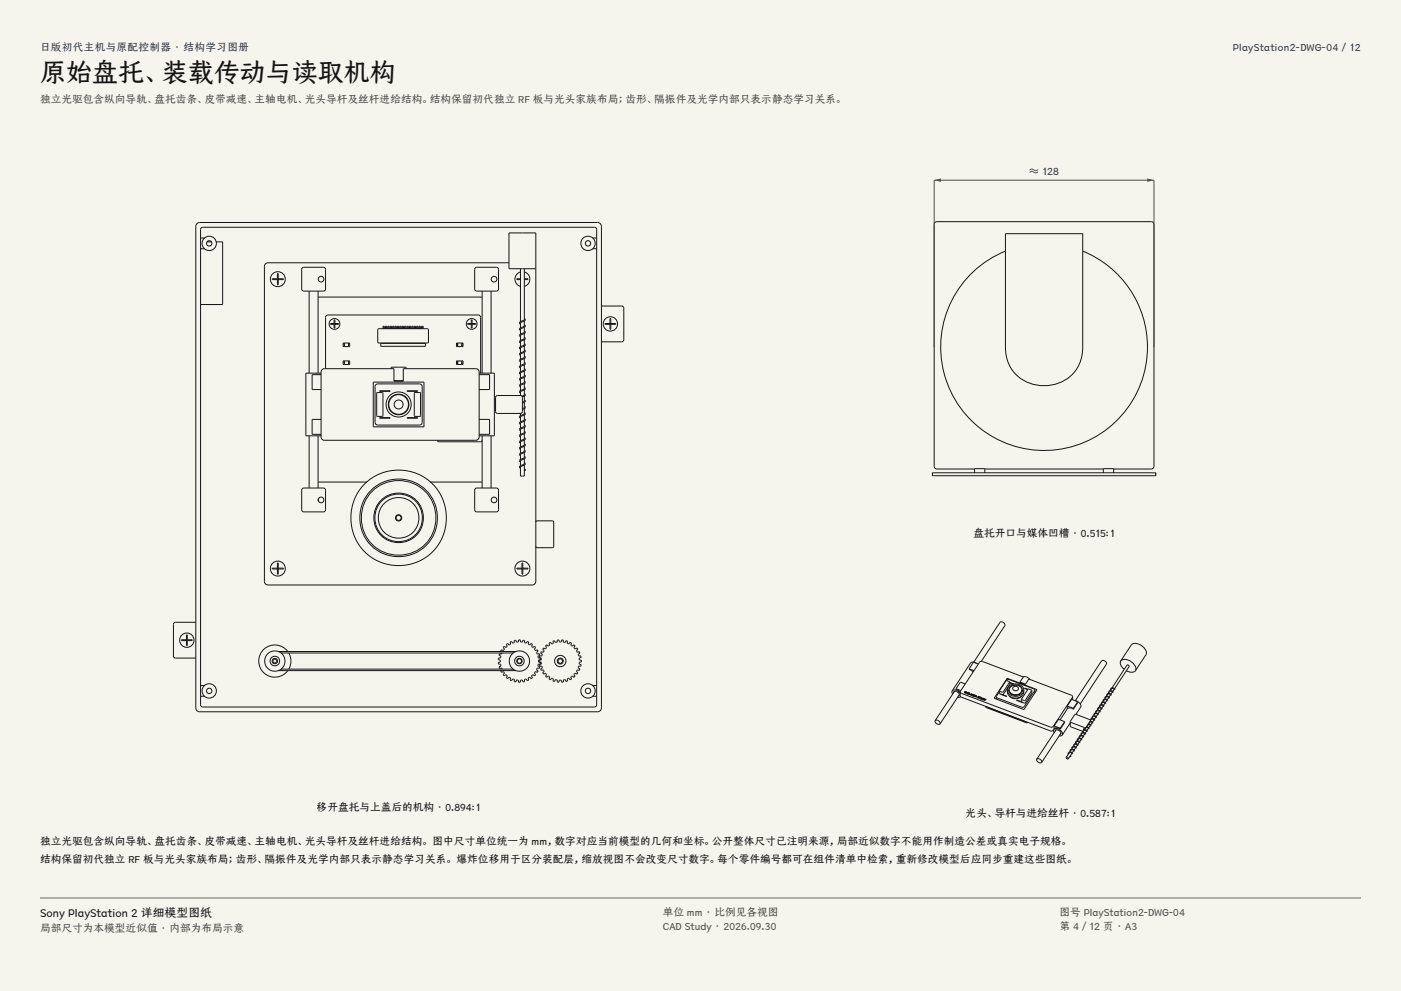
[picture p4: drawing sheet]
<svg xmlns="http://www.w3.org/2000/svg" width="420mm" height="297mm" viewBox="0 0 420 297" stroke-linecap="round" stroke-linejoin="round" font-family="sans-serif">
<g fill="#f5f4ed">
<path d="M0 0h420v297h-420z"/>
<path d="M12 12h396v275h-396z"/>
</g>
<g fill="none" stroke="#141413" stroke-width=".3">
<path d="M59.2 66.9l.7-.2h119.2l1 .5 .2 .6v144.4l-.5 .9-.7 .2h-119.2l-1-.5-.2-.6v-144.4zM60.1 71.3h1.2M60.1 74.5h1.2M60.3 68.3l.5-.2h117.4l.5 .2 .2 .4v142.6l-.2 .4-.5 .2h-117.4l-.5-.2-.2-.4v-142.6zM62.1 72.5h1.3M64.8 72.5h1.9v18.8h-6.6M152.6 78.8h-72.3l-.8 .4-.2 .6v94.4l.4 .9 .6 .2h79.3l.8-.4 .2-.7v-104.4h-8v10.7h8M177.7 71.3h1.2M177.7 74.5h1.2M301.4 75.3a31 31 0 0 0-13 47.5 31 31 0 0 0 49.2 0 31 31 0 0 0-13-47.5M301.4 70h23.2v34a11.4 11.4 0 0 1-15.3 11 10.9 10.9 0 0 1-7.9-11zM81.6 83.5h3.4v.3h-3.4z"/>
<path d="M83.2 82h.2v3.3h-.2zM90.6 80.3l.5-.2h5.9l.4 .2 .2 .4v5.9l-.2 .5-.4 .1h-5.9l-.5-.1-.2-.5v-5.9zM92.7 87.2v24.6M95.4 87.2v24.6M95.4 89h49.1M99.1 97h2.4v.2h-2.4zM100.2 95.9h.2v2.4h-.2zM113.4 98.6l14.7-.1 .3 .3v3.7l-.3 .3h-14.5l-.4-.3zM114.8 98.4v-.6h.3v.6M115.3 98.4v-.6h.3v.6M115.8 98.4v-.6h.3v.6M116.4 98.4v-.6h.2v.6"/>
<path d="M116.9 98.4v-.6h.2v.6M117.4 98.4v-.6h.2v.6M117.9 98.4v-.6h.2v.6M118.4 98.4v-.6h.3v.6M118.9 98.4v-.6h.3v.6M119.4 98.4v-.6h.3v.6M119.9 98.4v-.6h.3v.6M120.5 98.4v-.6h.2v.6M121 98.4v-.6h.2v.6M121.5 98.4v-.6h.2v.6M122 98.4v-.6h.2v.6M122.5 98.4v-.6h.3v.6"/>
<path d="M123 98.4v-.6h.3v.6M123.5 98.4v-.6h.3v.6M124.1 98.4v-.6h.2v.6M124.6 98.4v-.6h.2v.6M125.1 98.4v-.6h.2v.6M125.6 98.4v-.6h.2v.6M126.1 98.4v-.6h.3v.6M126.6 98.4v-.6h.3v.6M140.2 97h2.4v.2h-2.4zM141.3 95.9h.2v2.4h-.2zM142.5 80.3l.4-.2h5.9l.5 .2 .2 .4v5.9l-.2 .5-.5 .1h-5.9l-.4-.1-.2-.5v-5.9zM144.5 87.2v24.6"/>
<path d="M147.2 87.2v24.6M147.4 83.1v.1M156 98.6v.1M156 96.8h.1M156 98.6h.1M156 81.5a2.24 2.24 0 0 0-1.6 2.2 2.24 2.24 0 0 0 1.6 2.1M156 80.5v15.9M156 96.7v1.6M156 98.6v1.6M156 83.5h-1.1v.3h1.1M157.2 99.5v.1M157.2 99.2a.35 .35 0 0 1 .3 .3 .35 .35 0 0 1-.2 .4l-1.3 .6"/>
<path d="M157.2 97.3l.2 .2a1.01 1.01 0 0 1-1.1 .9l-.3 .2M157.2 95.5a.36 .36 0 0 1 .3 .3 .36 .36 0 0 1-.3 .4l-1.2 .6M157.2 95.8h.1M157.2 97.7h.1M157.2 81.5a2.23 2.23 0 0 1 1.6 2.2 2.23 2.23 0 0 1-1.6 2.1M157.2 80.5v15.4M157.2 96.2v1.6M157.2 98.1v1.5M157.2 99.9v1.6M157.2 83.5h1.1v.3h-1.1M157.2 99.6l-.4 .2a1 1 0 0 0-1.1 .8l.3 .3M157.2 97.7l-.7 .4a.55 .55 0 0 0-.6 .2 .55 .55 0 0 0-.1 .6l.2 .1"/>
<path d="M157.2 95.8l-.4 .3a.98 .98 0 0 0-1.1 .8l.3 .2M157.2 99.6h.1M180.3 91.7h6.1l.4 .2 .2 .4v9.8l-.6 .3h-6.1M181.4 97h3.2v.2h-3.2zM182.9 95.5h.2v3.2h-.2zM96.3 111.8h-4.6v18.8h4.6M96.3 112.3h-2.7v4.5h2.7M96.5 110.8l.7-.3h20.9v3.7h2.8v-3.7h21.8a.98 .98 0 0 1 .9 1v19.5a.98 .98 0 0 1-.9 1h-45.5a.98 .98 0 0 1-.9-1v-19.5zM97.6 110.5v-15.4l.4-.6 45.4-.1 .5 .2 .2 .5v16.7M102.9 102.8h.3v1.1h-.3zM102.9 108.2h.3v1h-.3zM103.2 109.2h1.3"/>
<path d="M103.2 108.2h1.3M103.2 103.8h1.3M103.2 102.9h1.3M104.5 102.8h.3v1.1h-.3zM104.5 108.2h.3v1h-.3zM111.9 114.5h15.2v13.4h-15.2zM112.7 115.3l.5-.2h12.6a.8 .8 0 0 1 .8 .8v10.7a.8 .8 0 0 1-.8 .8h-12.6a.8 .8 0 0 1-.8-.8v-10.7zM113 117.7l1.6-.1 .2 .2v6.8l-.2 .2h-1.5l-.2-.2zM113.9 117.1v.2M113.9 117.3h3M113.9 117.1h3M114.2 102.9h13.2l.1 .8-13.3 .1z"/>
<path d="M116.9 117.1v.2M117.3 110.5v-.5h4.4v.5M118.1 114.1h2.8M122.1 117.1v.2M122.1 117.3h3M122.1 117.1h3M124.2 117.7l1.7-.1 .2 .2v6.8l-.2 .2h-1.5l-.2-.2zM125.1 117.1v.2M136.8 102.8h.4v1.1h-.4zM136.8 108.2h.4v1h-.4zM137.2 108.2h1.2v1h-1.2zM137.2 102.8h1.2v1.1h-1.2z"/>
<path d="M138.5 102.8h.3v1.1h-.3zM138.5 108.2h.3v1h-.3zM143.6 111.8h4.6v18.8h-4.6M143.6 112.3h3.2v4.5h-3.2M155.5 118.5h.5M156 115.5v.1M156 117.4v.1M156 113.7h.1M156 111.8h.1M156 104.3h.1M156 106.2h.1M156 102.4h.1"/>
<path d="M156 100.5v.1M156 100.5h.1M156 115.5h.1M156 117.4h.1M156 100.5v1.5M156 102.4v1.5M156 104.2v1.6M156 106.1v1.6M156 108v1.5M156 109.9v1.5M156 111.7v1.6M156 113.6v1.6"/>
<path d="M156 115.5v1.6M156 117.4v1.1M156.1 118.5h-7l-.5 .6v4.3l.2 .4 7.3 .1M156.1 118.5l.5 .6v4.3l-.5 .5M156.1 118.5h.1M157.2 119.9a.46 .46 0 0 1 .3 .6 .46 .46 0 0 1-.6 .2l-.3 .2M157.2 118a.4 .4 0 0 1 .3 .5 .4 .4 0 0 1-.4 .3l-.5 .2M157.2 118.3v.1M157.2 116.4v.1M157.2 116.1a.35 .35 0 0 1 .3 .3 .35 .35 0 0 1-.2 .4l-1.3 .6M157.2 114.2l.3 .3-.1 .4-1.4 .6M157.2 112.4a.36 .36 0 0 1 .3 .3 .36 .36 0 0 1-.3 .4l-1.2 .6"/>
<path d="M157.2 112.7h.1M157.2 114.6h.1M157.2 110.8v.1M157.2 110.5a.36 .36 0 0 1 .3 .3 .36 .36 0 0 1-.3 .4l-1.2 .6M157.2 108.6a.36 .36 0 0 1 .3 .3 .36 .36 0 0 1-.3 .4l-1.2 .7M157.2 106.7a.36 .36 0 0 1 .3 .4 .36 .36 0 0 1-.3 .3l-1.2 .7M157.2 107v.1M157.2 108.9v.1M157.2 105.2h.1M157.2 104.9a.36 .36 0 0 1 .3 .3 .36 .36 0 0 1-.3 .4l-1.2 .6M157.2 103a.4 .4 0 0 1 .3 .4 .4 .4 0 0 1-.4 .4l-1.1 .5M157.2 101.1a.36 .36 0 0 1 .3 .3 .36 .36 0 0 1-.3 .4l-1.2 .6"/>
<path d="M157.2 101.4v.1M157.2 103.3h.1M157.2 101.8v1.6M157.2 103.7v1.6M157.2 105.6v1.5M157.2 107.5v1.5M157.2 109.3v1.6M157.2 111.2v1.6M157.2 113.1v1.6M157.2 115v1.5M157.2 116.8v1.6M157.2 118.7v1.6"/>
<path d="M157.2 118.4l-.7 .3M157.2 116.5l-.4 .2a.98 .98 0 0 0-1.1 .9l.3 .2M157.2 114.6l-.3 .2a1.03 1.03 0 0 0-1.2 .9l.3 .2M157.2 112.7l-.4 .3a.99 .99 0 0 0-1.1 .8l.3 .2M157.2 110.8l-.4 .3a.99 .99 0 0 0-1.1 .8l.3 .3M157.2 109l-.4 .2a.98 .98 0 0 0-1.1 .8l.3 .3M157.2 107.1l-.4 .2a.99 .99 0 0 0-1.1 .9l.3 .2M157.2 105.2l-.4 .2a.99 .99 0 0 0-1.1 .9l.3 .2M157.2 103.3l-1 .5a.41 .41 0 0 0-.5 .4 .41 .41 0 0 0 .3 .4M157.2 101.5l-.4 .2a.99 .99 0 0 0-1.1 .8l.3 .3M157.2 101.5h.1M157.2 107.1h.1"/>
<path d="M157.2 109h.1M157.2 116.5h.1M157.2 118.4h.1M92.7 130.6v15.7M95.4 130.6v15.7M96.3 125.7h-2.7v4.5h2.7M113.9 125.2v.1M113.9 125.3h3M113.9 125.2h3M116.9 125.2v.1M122.1 125.2v.1M122.1 125.3h3"/>
<path d="M122.1 125.2h3M125.1 125.2v.1M131.1 132l.5 .4h12.5l.4-.4M143.6 125.7h3.2v4.5h-3.2M144.5 130.6v15.7M147.2 130.6v15.7M155.5 123.9h.5M156 140h.1M156 136.2h.1M156 134.3v.1M156 130.6h.1M156 126.8v.1"/>
<path d="M156 128.7h.1M156 124.9v.1M156 124.9h.1M156 126.8h.1M156 134.3h.1M156 138.1h.1M156 132.4h.1M156 132.4v.1M156 123.9v.7M156 124.9v1.5M156 126.8v1.5M156 128.6v1.6"/>
<path d="M156 130.5v1.6M156 132.4v1.6M156 134.3v1.5M156 136.2v1.5M156 138v1.6M156.1 123.9h.1M157.2 138.7a.36 .36 0 0 1 .3 .3 .36 .36 0 0 1-.3 .3l-1.2 .7M157.2 139h.1M157.2 136.8a.36 .36 0 0 1 .3 .3 .36 .36 0 0 1-.3 .4l-1.2 .6M157.2 134.9l.3 .2a.61 .61 0 0 1-.8 .7l-.7 .4M157.2 137.1h.1M157.2 133.3v.1"/>
<path d="M157.2 133a.36 .36 0 0 1 .3 .3 .36 .36 0 0 1-.3 .4l-1.2 .6M157.2 135.2v.1M157.2 131.1a.36 .36 0 0 1 .3 .4 .36 .36 0 0 1-.3 .3l-1.2 .6M157.2 129.3a.36 .36 0 0 1 .3 .3 .36 .36 0 0 1-.3 .4l-1.2 .6M157.2 129.6h.1M157.2 131.5h.1M157.2 127.7v.1M157.2 125.8l-.6 .4a.67 .67 0 0 0-.8 .8l.2 .2M157.2 127.4a.35 .35 0 0 1 .3 .3 .35 .35 0 0 1-.2 .4l-1.3 .6M157.2 125.5a.4 .4 0 0 1 .3 .4 .4 .4 0 0 1-.4 .4l-1.1 .5M157.2 123.6l.3 .2-.1 .4-1.4 .7M157.2 123.9v.1"/>
<path d="M157.2 122.1h.1M157.2 121.8a.4 .4 0 0 1 .3 .4 .4 .4 0 0 1-.4 .3l-.5 .2M157.2 120.2h.1M157.2 139.4v3.3h-1.2v-2.8M157.2 120.6v1.6M157.2 122.5v1.5M157.2 124.4v1.5M157.2 126.2v1.6M157.2 128.1v1.6M157.2 130v1.6M157.2 131.9v1.5M157.2 133.7v1.6"/>
<path d="M157.2 135.6v1.6M157.2 137.5v1.6M157.2 135.3h.1M157.2 139l-.4 .2a.98 .98 0 0 0-1.1 .9l.3 .2M157.2 137.1l-1.4 .8-.1 .3 .3 .2M157.2 135.3l-.4 .2a.98 .98 0 0 0-1.1 .8l.3 .3M157.2 133.4l-.4 .2a.98 .98 0 0 0-1.1 .8l.3 .3M157.2 131.5l-.3 .2a.98 .98 0 0 0-1.2 .9l.3 .2M157.2 129.6l-.4 .3a.98 .98 0 0 0-1.1 .8l.3 .2M157.2 127.7l-.4 .3a.98 .98 0 0 0-1.1 .8l.3 .3M157.2 124l-.4 .2a.98 .98 0 0 0-1.1 .9l.3 .2M157.2 122.1l-.6 .3"/>
<path d="M157.2 120.2l-.6 .4M157.2 124h.1M157.2 133.4h.1M90.6 146.4l.5-.1h5.9l.4 .1 .2 .5v5.9l-.2 .4-.4 .2h-5.9l-.5-.2-.2-.4v-5.9zM95.4 144.5h14.6M95.6 149.3l-.2 .5 .2 .6M129 144.5h15.5M142.5 146.4l.4-.1h5.9l.5 .1 .2 .5v5.9l-.2 .4-.5 .2h-5.9l-.4-.2-.2-.4v-5.9zM157.2 140.5l.3 .4M157.2 140.8v.1M157.2 140.9h.3M160.6 156.5l.4-.4h4.6l.4 .4-.1 7.5-.3 .1h-4.6l-.4-.3"/>
<path d="M279.5 141.7h67v.9h-67zM292.2 140.6h-11.3a.82 .82 0 0 1-.8-.9v-72.4a.82 .82 0 0 1 .8-.9h64.2a.82 .82 0 0 1 .8 .9v72.4a.82 .82 0 0 1-.8 .9h-11.3M292.2 141.7v-1.2h3v1.2M295.2 140.6h35.6M330.8 141.7v-1.2h3v1.2M81.6 170.3h3.4v.2h-3.4zM83.2 168.7h.2v3.4h-.2zM154.9 170.3h3.4v.2h-3.4zM156.5 168.7h.2v3.4h-.2zM54.4 191.7h3.2v.3h-3.2zM55.9 190.3h.2v3.2h-.2zM58.7 186.5h-6.1l-.4 .2-.2 .4v9.7l.6 .4h6.1"/>
<path d="M83.4 195.3h71.3M84.2 195.7h69.7M86.3 195.3a4.8 4.8 0 0 0-7.1-.8 4.8 4.8 0 0 0 0 7.2 4.8 4.8 0 0 0 7.1-.7M86.6 195.7a4.8 4.8 0 0 1 0 4.8M150.2 195.3l.1-.6 .6 .3 .3-.5-.4-.4 .4-.4 .5 .3 .4-.3-.3-.6 .4-.3 .4 .5 .5-.3-.2-.6 .5-.2 .3 .6 .5-.2v-.6l.4-.1 .3 .6 .5-.1 .1-.6h.5v.6l.6 .1 .2-.6 .5 .1-.1 .6 .5 .2 .4-.6 .4 .2-.2 .6 .5 .3 .4-.5 .4 .3-.3 .6 .4 .3 .6-.3 .3 .4-.4 .4 .3 .5 .6-.3 .2 .5-.5 .4 .2 .4 .7-.1 .1 .5-.6 .3 .2 .5h.6v.5l-.6 .2v.5l.6 .1v.5l-.6 .1-.2 .5 .6 .3-.1 .4-.7-.1-.2 .5 .5 .4-.2 .4-.6-.2-.3 .4 .4 .5-.3 .3-.6-.3-.4 .3 .3 .6-.4 .3-.4-.5-.5 .3 .2 .6-.4 .2-.4-.5-.5 .1 .1 .7-.5 .1-.2-.6h-.6v.7h-.5l-.1-.7h-.5l-.3 .6-.4-.1v-.7l-.5-.1-.3 .5-.5-.2 .2-.6-.5-.3-.4 .5-.4-.3 .3-.6-.4-.3-.5 .3-.4-.3 .4-.5-.3-.4-.6 .2-.1-.5M150.5 195.7l-.1 .3-.6-.1-.2 .5 .6 .3-.1 .5h-.7v.5l.6 .2v.5l-.6 .1v.5l.7 .1 .1 .5-.6 .3 .2 .4 .6-.1 .1 .3M163.5 193.6l.4-.4 .5 .4 .4-.3-.2-.6 .4-.2 .4 .5 .5-.2-.1-.6 .4-.2 .3 .6 .5-.1 .1-.7h.4l.2 .6h.5l.2-.6h.5v.7l.5 .1 .3-.6 .5 .2-.2 .6 .5 .2 .4-.5 .4 .2-.2 .6 .4 .3 .5-.4 .4 .4-.4 .5 .4 .4 .6-.3 .2 .4-.4 .4 .2 .5 .7-.2 .2 .5-.6 .3 .2 .5h.6l.1 .4-.6 .3 .1 .5 .6 .1v.5l-.6 .1-.1 .5 .6 .2-.1 .5-.6-.1-.2 .5 .6 .4-.2 .4-.7-.2-.2 .5 .4 .5-.2 .3-.6-.3-.4 .4 .4 .6-.4 .3-.5-.4-.4 .3 .2 .6-.4 .2-.4-.5-.5 .2 .2 .7-.5 .1-.3-.5-.5 .1v.6l-.5 .1-.2-.7h-.5l-.2 .7-.4-.1-.1-.6-.5-.1-.3 .5-.4-.1 .1-.7-.5-.2-.4 .5-.4-.2 .2-.6-.4-.3-.5 .4-.4-.3 .4-.6-.4-.4-.5 .3-.3-.3 .4-.5-.2-.5-.6 .2-.2-.4 .5-.4-.2-.5-.6 .1-.1-.5 .6-.2v-.5l-.7-.1v-.5l.7-.1v-.5l-.6-.3 .1-.4h.6l.2-.5-.5-.3 .2-.5 .6 .2 .2-.5-.4-.4 .3-.4 .5 .3 .4-.4zM60.1 205.5h1.2M60.1 208.7h1.2M83.4 201h71.3M84.2 200.5h69.7M177.7 205.5h1.2"/>
<path d="M177.7 208.7h1.2"/>
<circle cx="62.7" cy="72.9" r="2.15"/>
<circle cx="62.7" cy="72.9" r=".81"/>
<circle cx="176.3" cy="72.9" r="2.15"/>
<circle cx="176.3" cy="72.9" r=".81"/>
<circle cx="83.3" cy="83.7" r="2.24"/>
<circle cx="96.2" cy="83.7" r=".85"/>
<circle cx="100.3" cy="97.1" r="1.61"/>
<circle cx="141.4" cy="97.1" r="1.61"/>
<circle cx="148.1" cy="83.7" r=".85"/>
<circle cx="183" cy="97.1" r="2.15"/>
<circle cx="119.5" cy="121.2" r="3.8"/>
<circle cx="119.5" cy="121.2" r="3.1"/>
<circle cx="119.5" cy="121.2" r="2.96"/>
<circle cx="119.5" cy="121.2" r="1.34"/>
<circle cx="96.2" cy="149.8" r=".85"/>
<circle cx="119.5" cy="155.2" r="14.4"/>
<circle cx="119.5" cy="155.2" r="11.7"/>
<circle cx="119.5" cy="155.2" r="11.2"/>
<circle cx="119.5" cy="155.2" r="7.4"/>
<circle cx="119.5" cy="155.2" r="7.1"/>
<circle cx="119.5" cy="155.2" r="6.1"/>
<circle cx="119.5" cy="155.2" r=".94"/>
<circle cx="119.5" cy="155.2" r=".76"/>
<circle cx="148.1" cy="149.8" r=".85"/>
<circle cx="83.3" cy="170.4" r="2.24"/>
<circle cx="156.6" cy="170.4" r="2.24"/>
<circle cx="56" cy="191.9" r="2.15"/>
<circle cx="82.4" cy="198.1" r="3.1"/>
<circle cx="82.4" cy="198.1" r="1.43"/>
<circle cx="82.4" cy="198.1" r=".81"/>
<circle cx="82.4" cy="198.1" r=".58"/>
<circle cx="155.7" cy="198.1" r="3.1"/>
<circle cx="155.7" cy="198.1" r="1.43"/>
<circle cx="155.7" cy="198.1" r=".81"/>
<circle cx="155.7" cy="198.1" r=".67"/>
<circle cx="168" cy="198.1" r="1.7"/>
<circle cx="168" cy="198.1" r=".9"/>
<circle cx="168" cy="198.1" r=".67"/>
<circle cx="62.7" cy="207.1" r="2.15"/>
<circle cx="62.7" cy="207.1" r=".81"/>
<circle cx="176.3" cy="207.1" r="2.15"/>
<circle cx="176.3" cy="207.1" r=".81"/>
</g>
<path d="M280.1 104.1v-50.1h65.8v50.1" fill="none" stroke="#504e49" stroke-width=".3"/>
<g fill="#504e49">
<path d="M280.1 54l2-.5v1z"/>
<path d="M343.9 53.5l2 .5-2 .5z"/>
</g>
<g fill="none" stroke="#141413" stroke-width=".3">
<path d="M292.7 198.8l-.9-.4-.8 .3-5.5 8.4M293.3 199l-1.5-.5-1.3 1.9M294.2 198.2l7-10.7a1.01 1.01 0 0 0-1.4-1l-7.9 11.9M336 198.1l3.1-4.8a2.84 2.84 0 0 1 4 1 1.71 1.71 0 0 1 .4 1.9l-3.1 4.8M336 198.1a2.84 2.84 0 0 1 3.9 .9 1.71 1.71 0 0 1 .5 2M336 198.1a2.13 2.13 0 0 0 1 2.5M280.4 216l.7-.1a.93 .93 0 0 1 .7 1M280.4 216a1.01 1.01 0 0 0 1.4 .9M285.5 207.1a1.8 1.8 0 0 1 2.4 .7M285.5 207.1l.1 .9M285.8 207.6v-.1a1.01 1.01 0 0 1 1.3-.1 1.01 1.01 0 0 1 .4 1.1l-.2 .1M286.1 207.2l-5.7 8.8"/>
<path d="M286.6 206.4v.2l1.3 .8M286.6 206.4l1.5 .6M287.6 208.2l-5.8 8.7M287.9 207.4l5.8-8.9 .6-.3 12.5 4.7-1.1 1.7 1.6 .6 1.1-1.7 12.8 4.9 .4 .4M287.9 207.4l.3 .4 26.9 10.2 .7-.3 5.8-8.9M287.9 207.4v1.1l.3 .4 26.7 10.2h.5l.5-.4M288 208.8l-.9 .2M289 207.6h.1M289.1 207.6h.1M289.2 207.4h.1M289.2 207.4l.2 .3M289.4 205l-1.5-.6-1.3 2"/>
<path d="M289.4 207.7h.1M289.4 207.7l.2 .1M289.4 207.2h.1M289.4 207.2l-.4 .4M289.4 207.2l-.3 .4M289.5 207.8h.1M289.6 207.8h.1M289.7 207.3l-.4 .1M289.7 207.3h.1M289.7 207.3l-.4 .1 .2 .4M289.7 207.6h.1M289.7 207.6l.3 .1"/>
<path d="M289.9 207.9h.1M289.9 207.4l-.4 .4M289.9 207.4h.1M289.9 207.4l-.3 .4M290.1 208l.1 .1M290.1 208h.3M290.1 208h.1M290.2 207.5l-.3 .4M290.2 207.5h.1M290.2 208.1h.2M290.2 207.7v.1M290.2 207.7h.1"/>
<path d="M290.2 207.8l.2 .1M290.3 207.7h.1M290.3 207.7l.1 .1M290.4 207.8h.1M290.4 207.8l.1 .1M290.4 207.9v.1M290.4 207.9h.1M290.5 207.7l.1 .1M290.5 207.7h.1M290.5 207.7h-.2M290.5 208l-.1 .1M290.5 207.9l-.1 .2"/>
<path d="M290.5 207.9v.1M290.5 200.4v.3l1.2 .7M290.5 200.4l1.5 .6M290.6 207.7v.1M290.6 207.7h-.4M290.6 208h.1M290.6 208h.2M290.8 208.1h.1M290.8 208v.1M290.9 208.2h.1M290.9 208.2h.2M291 208.3l.1 .1"/>
<path d="M291 208.3v.1M291.1 208.4h.1M291.1 208.2l-.2-.1 .4-.1-.3 .3M291.2 208.3h.1M291.2 208.2l.1 .1M291.3 208.3h-.1M291.4 208.4h-.1M291.4 208.4l.1 .1M291.4 208l-.5 .1M291.4 208h.1M291.4 208l-.3 .4M291.4 208.4h.1"/>
<path d="M291.6 208.5h-.1M291.7 208.1l-.3 .3M291.7 208.1l.1 .1M291.8 208.2l-.3 .3M291.8 208.2h.1M291.8 208.4l-.2 .1M291.8 208.6h.1M291.8 208.2l-.2-.1-.3 .3M291.8 208.2v.2M291.9 208.6h.1M292.1 208.3l-.2 .3M292.2 208.8h.1"/>
<path d="M292.2 208.3h-.1M292.2 208.3v.1M292.2 208.3l.1 .1M292.2 208.3l-.4 .3M292.2 208.4l-.3 .2M292.2 208.4h.1M292.3 208.8h.1M292.3 208.4l-.2 .3-.3-.1M292.3 208.4h.1M292.4 208.7l.2 .2M292.4 208.7h.1M292.4 208.7l-.1 .1"/>
<path d="M292.4 208.7l.3-.2-.1 .3zM292.6 208.9l.1 .1M292.6 208.9h.1M292.7 209h.1M292.7 208.5l-.5 .3M292.7 208.5h.1M292.7 208.5v.5M293 209.1h.1M293.1 209.1v.1M293.1 208.8l.1 .1M293.1 208.8h.1M293.2 208.9v.1"/>
<path d="M293.2 208.8h.1M293.2 208.8l.1 .1M293.2 208.9l.1 .1M293.3 209h.1M293.3 208.9l.1 .1M293.3 209l.1 .1M293.4 209l-.4 .1M293.4 208.8h.1M293.4 208.8h-.2M293.4 209h.1M293.4 209.1l-.3 .1M293.4 209v.1"/>
<path d="M293.5 208.8v.1M293.5 208.8h-.4M293.6 209.3h.1M293.6 208.9l.7 .2M293.6 208.9h.2l-.2 .4M293.6 208.9h.1M293.7 209.3h.1M293.9 209h.1M293.9 209l.2 .1M293.9 209l-.2 .3M294 209.4h.1M294.1 209.4h.1"/>
<path d="M294.1 209v.1M294.2 209l-.2 .4M294.3 209.1l-.2 .3M294.3 209.1h.1M294.5 209.6v.1M294.6 209.2l-.3 .3-.2-.1M294.6 209.2l-.3 .3-.3-.1M294.6 209.2h.1M294.8 209.3l.2 .1M294.8 209.3h.1M294.8 209.3l-.2 .3M295 209.4v.1"/>
<path d="M295 209.5l-.5 .1M295.1 209.5l-.4-.3-.2 .4M295.1 209.5l-.5 .2M295.1 209.5h.1M295.1 209.9h.1M295.2 209.9h.1M295.2 209.4l.1 .3M295.2 209.4h.1M295.2 209.4l-.1 .5M295.3 209.7h.1M295.3 209.7l-.1 .2M295.5 211.7l.3 .4 11.8 4.5 .5-.1"/>
<path d="M295.6 211.7l12.3 4.7M295.6 209.6l-.3 .1M295.6 209.6h.1M298.7 208.8v.7M298.7 209.4l-.1 .1M299.6 207.3l-.9 1.5M299.6 207.8l.3 .2M299.6 207.1v.7M299.6 207.8h.1M299.9 208.1l1.8 .6M299.9 208.1l1.9 .5M300.7 208.2h.1"/>
<path d="M301.8 208.6l-.1 .1M301.8 204l.3-.3h.5l7.3 2.8 .3 .3M302 203.3v.5M302 203.3l8.9 3.4-4 6-8.9-3.4zM302 206.8a2.55 2.55 0 0 0 2.5 1.9 2.55 2.55 0 0 0 2.4-1.9M302 206.8a2.52 2.52 0 0 1 3.9-1.5l.9 .9 .1 .6M302 206.8a2.49 2.49 0 0 0 1.5 2.4 2.49 2.49 0 0 0 2.7-.5l.6-.8 .1-1.1M302.5 206.8a2.01 2.01 0 0 0 2 1.5 2.01 2.01 0 0 0 1.9-1.5M302.5 206.8a2.01 2.01 0 0 1 2-1.5 2.01 2.01 0 0 1 1.9 1.5M302.5 206.8h.1M302.5 206.9v.2M302.6 207.1l-.1 .1"/>
<path d="M302.6 208.6a2.48 2.48 0 0 0 3.7 0M302.7 204.4l-1.1-.4-2 3.1M302.7 204.4l-2 3-1.1-.3M302.7 204.4v.8l-2 3M302.7 204.6l1 .4M302.7 204.5l1.3 .5M302.9 205.8a2.08 2.08 0 0 1 2.2-.5 2.08 2.08 0 0 1 1.4 1.8 2.14 2.14 0 0 1-2.1 1.3 2.14 2.14 0 0 1-2-1.6zM303.3 208h-.1M303.8 205.9a.75 .75 0 0 1 1.2-.1 .75 .75 0 0 1-.2 1.2h-.3a.67 .67 0 0 1-.8-.3 .67 .67 0 0 1 .1-.8zM304.8 209.9l1.8 .6M304.8 209.9h.1M305.6 208h.1"/>
<path d="M305.7 204.6l.9 .1 .7 .5M306.2 209.6v.7M306.2 209.5v.1M306.2 210.3h.1M306.3 207.1l.1 .1M306.4 206.9v.2M306.4 206.8h.1M306.6 210.5h.1M306.7 202.9a1.93 1.93 0 0 1 2.1 .7M307.1 206.3l1.1 .3M307.1 206.3l1 .4M307.2 206.3h-.1"/>
<path d="M309.3 206.9l-2 3.1-1.1-.4M309.3 207.7l-2.1 3.1-2.4-.9M309.3 206.9l-1.1-.4-2 3M309.3 206.9h.1M309.3 207.7h.1M309.3 206.9v.8M310.2 206.8l-3.2 5-.4 .2-7.6-2.8-.3-.4M310.2 206.8v.9M310.2 207.6h.1M315.9 218.7l.1 .9M315.9 218.7h.1M315.9 218.6a1.75 1.75 0 0 1 2.6 1.7"/>
<path d="M315.9 218.6v.1M316 217.6l1.8 .7M316 217.6v.8M316.3 219.2v-.2a1.01 1.01 0 0 1 1.2 0 1.01 1.01 0 0 1 .4 1.1l-.1 .1M316.6 218.7l-5.8 8.8M317.8 218.5a1.31 1.31 0 0 0-1.9 .1M317.8 218.3v.2M318.1 219.7l-5.8 8.8M319.2 216.3l-1.9-.7-1.3 2M319.2 216.3l-1.4 2.2M319.2 216.3l-1.4 2M319.9 211.6v.9"/>
<path d="M319.9 212.5h.1M319.9 211.6l1.9 .7M320.9 216.3v1.4l3.7 1.5M320.9 216.7l-2.4 3.6M321.6 208.8v.9M321.8 212.6l-1-.4h-.6l-2.4 3.5M321.8 212.3v.3M322.2 210a1.94 1.94 0 0 1 1.8 1.9l-1.5 2.2M322.4 210l7.8-11.9 .8-.1a.93 .93 0 0 1 .7 1l-7.9 12M323.1 210.3l-1.8-.7-1.4 2M323.1 210.3l-1.3 2.3M323.1 210.3l-1.3 2"/>
<path d="M324.4 219.8l-.4 .6M324.9 218.9h.1M324.9 218.9l-.3 .6M325.2 218.3v.3M325.2 219.9l-.4 .7M325.3 219.9l-.1-.1a.57 .57 0 0 0-1 .2M325.4 218.3h-.1M325.4 218.3l-.3 .4M325.7 218l.6 .3M325.7 219.2h.2a.65 .65 0 0 0-.7-.5 .65 .65 0 0 0-.6 .7M325.8 219.1l-.5 .6M325.8 219.1l-.1-.1a.58 .58 0 0 0-.9 .2"/>
<path d="M325.8 217.8l.7 .3v.2h-.3M325.8 219h.1M325.8 219v.1M326.2 217.2l.7 .2M326.3 218.2l-.4 .7M326.4 217a.46 .46 0 0 1 .4 .1 .46 .46 0 0 1 .2 .4h-.2M326.4 218.2l-.1 .1M326.8 216.4l.7 .1-.5 .7M326.8 215.7a.67 .67 0 0 1 .7-.4 .67 .67 0 0 1 .6 .6l-.2-.1M326.9 217.4l-.5 .7M326.9 216.2l.7 .3v.2h-.3M326.9 215.9l-4.5-1.8-1.5 2.2"/>
<path d="M326.9 215.9l-1.6 2.2-4.4-1.8M326.9 215.9l-1.3 2.2-.8 .3v.4M327.1 215.6l-.2 .3M327.5 215a.61 .61 0 0 1 1.1-.1l-.5 .7M327.7 214.8l-.4 .5M328 215.7l-.5 .7M328 215.7h-.1a.58 .58 0 0 0-.9 .1M328.3 213.9l-.4 .6M328.4 215h.3a.64 .64 0 0 0-.8-.5 .64 .64 0 0 0-.5 .7M328.8 213.1l-.4 .6M329 214.2l.3-.1a.68 .68 0 0 0-.8-.4 .68 .68 0 0 0-.6 .7M329.1 214l-.5 .7"/>
<path d="M329.1 214.1l-.1-.1a.59 .59 0 0 0-.9 .1M329.1 214v.1M329.4 212.2l-.4 .6M329.5 212l-.4 .2-.1 .5M329.5 212a.51 .51 0 0 1 .6 0 .51 .51 0 0 1 .2 .5h-.2M329.5 213.3h.3a.68 .68 0 0 0-.8-.5 .68 .68 0 0 0-.5 .7M329.6 213.2l-.4 .7M329.7 213.2h-.1a.59 .59 0 0 0-.9 .1M329.7 213.2h.1M329.9 211.4l-.4 .6M330.2 212.4l-.5 .7M330.2 212.4l-.1-.1a.57 .57 0 0 0-.9 .2"/>
<path d="M330.2 212.4h.1M330.5 210.6l-.4 .6M330.7 211.7h.1a.63 .63 0 0 0-.7-.5 .63 .63 0 0 0-.5 .7M330.7 211.5l-.4 .7M330.8 211.5h-.1a.61 .61 0 0 0-.9 .1M330.9 210a.6 .6 0 0 1 1-.1l-.5 .6M331 209.7l-.4 .6M331.2 210.8h.3a.68 .68 0 0 0-.8-.5 .68 .68 0 0 0-.6 .7M331.3 210.7l-.5 .7M331.3 210.7l-.1-.1a.56 .56 0 0 0-.9 .2M331.6 208.9l-.4 .6M331.8 210h.2a.64 .64 0 0 0-.8-.5 .64 .64 0 0 0-.5 .7"/>
<path d="M332.1 208.1l-.4 .6M332.3 209.2l.3-.1a.68 .68 0 0 0-.8-.4 .68 .68 0 0 0-.6 .7M332.4 209l-.5 .7M332.4 209.1v-.1a.61 .61 0 0 0-1 .1M332.4 209v.1M332.7 207.2l-.4 .6M332.9 208.3h.2a.68 .68 0 0 0-.7-.5 .68 .68 0 0 0-.6 .7M332.9 208.2l-.4 .7M333 208.2l-.1-.1a.55 .55 0 0 0-.9 .2M333 208.2h.1M333.2 206.4l-.4 .6M333.4 206.1l4.5-6.8h.3l.3 .4-4.4 6.7"/>
<path d="M333.4 207.5h.2a.64 .64 0 0 0-.7-.5 .64 .64 0 0 0-.5 .7M333.5 207.4l-.5 .6M333.5 207.4a.61 .61 0 0 0-1 .1M333.5 207.3v.1M334 206.6h.2a.68 .68 0 0 0-.7-.4 .68 .68 0 0 0-.6 .7M334 206.5l-.4 .7M334.1 206.6l-.1-.1a.56 .56 0 0 0-.9 .1M334.1 206.5v.1M340.4 201a2.13 2.13 0 0 1-2.7 0M310.8 227.5l.7-.1a.93 .93 0 0 1 .8 1.1M310.8 227.5a1.01 1.01 0 0 0 1.5 1M318.5 220.3l-1 .2"/>
<path d="M319.6 227l.6 .1 .1 .3M319.6 227l.2 .4h.5M320.5 225.6l-.9 1.4M320.8 226.6h.1M320.9 225h.1M321 226.5l-.3 .2M321 226.5l-.2 .1M321.1 224.8l-.4 .6M321.3 225.9l.2-.1a.68 .68 0 0 0-.7-.4 .68 .68 0 0 0-.6 .7M321.4 225.7l-1.1 1.7M321.4 225.7h-.1a.56 .56 0 0 0-.9 .1M321.6 223.9l-.4 .6"/>
<path d="M321.8 225l.2 .1a.64 .64 0 0 0-.7-.6 .64 .64 0 0 0-.5 .8M321.9 224.9l-.4 .7M321.9 224.9l-.6-.2-.4 .3M321.9 224.9h.1M322.2 223.1l-.4 .6M322.4 224.2h.2a.64 .64 0 0 0-.7-.5 .64 .64 0 0 0-.6 .7M322.5 224.1l-.5 .7M322.5 222.3l-.1 .4M322.5 224.1h.1M322.5 224.1l-.1-.1a.6 .6 0 0 0-.9 .2M322.5 222.3a.67 .67 0 0 1 .7-.3 .67 .67 0 0 1 .5 .5h-.2M322.5 222.3h.1"/>
<path d="M322.7 222.3l-.4 .6M322.9 223.4h.2a.64 .64 0 0 0-.7-.5 .64 .64 0 0 0-.5 .7M323 223.2l-.4 .7M323 223.3v-.1a.6 .6 0 0 0-1 .1M323.1 223.2l-.1 .1M323.1 221.7a.6 .6 0 0 1 1-.1l-.4 .7M323.3 221.4l-.4 .6M323.6 222.4l-.5 .7M323.6 222.4h-.1a.58 .58 0 0 0-.9 .1M323.8 220.6l-.4 .6M324 221.7h.3M324.3 221.7a.68 .68 0 0 0-.8-.5 .68 .68 0 0 0-.5 .7"/>
<path d="M324.3 221.7h.1M324.6 220.9h.2a.64 .64 0 0 0-.7-.5 .64 .64 0 0 0-.6 .7M324.7 220.7l-.5 .7M324.7 220.7l-.2-.1a.51 .51 0 0 0-.8 .2M325.1 220h.2a.63 .63 0 0 0-.7-.5 .63 .63 0 0 0-.5 .7"/>
</g>
<path d="M12 269.3h396zM12 269h396v.3h-396z" fill-rule="evenodd" fill="#504e49"/>
<text font-size="7.8" fill="#141413" x="12" y="24.7">原始盘托、装载传动与读取机构</text>
<text font-size="3.5" fill="#141413" x="12" y="274.9">Sony PlayStation 2 详细模型图纸</text>
<g font-size="3.2" fill="#1b365d">
<text x="12" y="15.3">日版初代主机与原配控制器 · 结构学习图册</text>
<text x="369.6" y="15.3">PlayStation2-DWG-04 / 12</text>
<text x="308.6" y="52.4">≈ 128</text>
</g>
<g font-size="3.2" fill="#504e49">
<text x="12" y="30.9">独立光驱包含纵向导轨、盘托齿条、皮带减速、主轴电机、光头导杆及丝杆进给结构。结构保留初代独立 RF 板与光头家族布局；齿形、隔振件及光学内部只表示静态学习关系。</text>
<text x="198.7" y="274.5">单位 mm · 比例见各视图</text>
<text x="317.6" y="274.5">图号 PlayStation2-DWG-04</text>
<text x="12" y="279.3">局部尺寸为本模型近似值 · 内部为布局示意</text>
<text x="198.7" y="278.8">CAD Study · 2026.09.30</text>
<text x="317.6" y="278.8">第 4 / 12 页 · A3</text>
</g>
<g font-size="3.2" fill="#141413">
<text x="291.8" y="161">盘托开口与媒体凹槽 · 0.515:1</text>
<text x="95" y="243">移开盘托与上盖后的机构 · 0.894:1</text>
<text x="289.6" y="245">光头、导杆与进给丝杆 · 0.587:1</text>
<text x="12" y="253.3">独立光驱包含纵向导轨、盘托齿条、皮带减速、主轴电机、光头导杆及丝杆进给结构。 图中尺寸单位统一为 mm，数字对应当前模型的几何和坐标。公开整体尺寸已注明来源，局部近似数字不能用作制造公差或真实电子规格。</text>
<text x="12" y="258.6">结构保留初代独立 RF 板与光头家族布局；齿形、隔振件及光学内部只表示静态学习关系。 爆炸位移用于区分装配层，缩放视图不会改变尺寸数字。每个零件编号都可在组件清单中检索，重新修改模型后应同步重建这些图纸。</text>
</g>
</svg>
